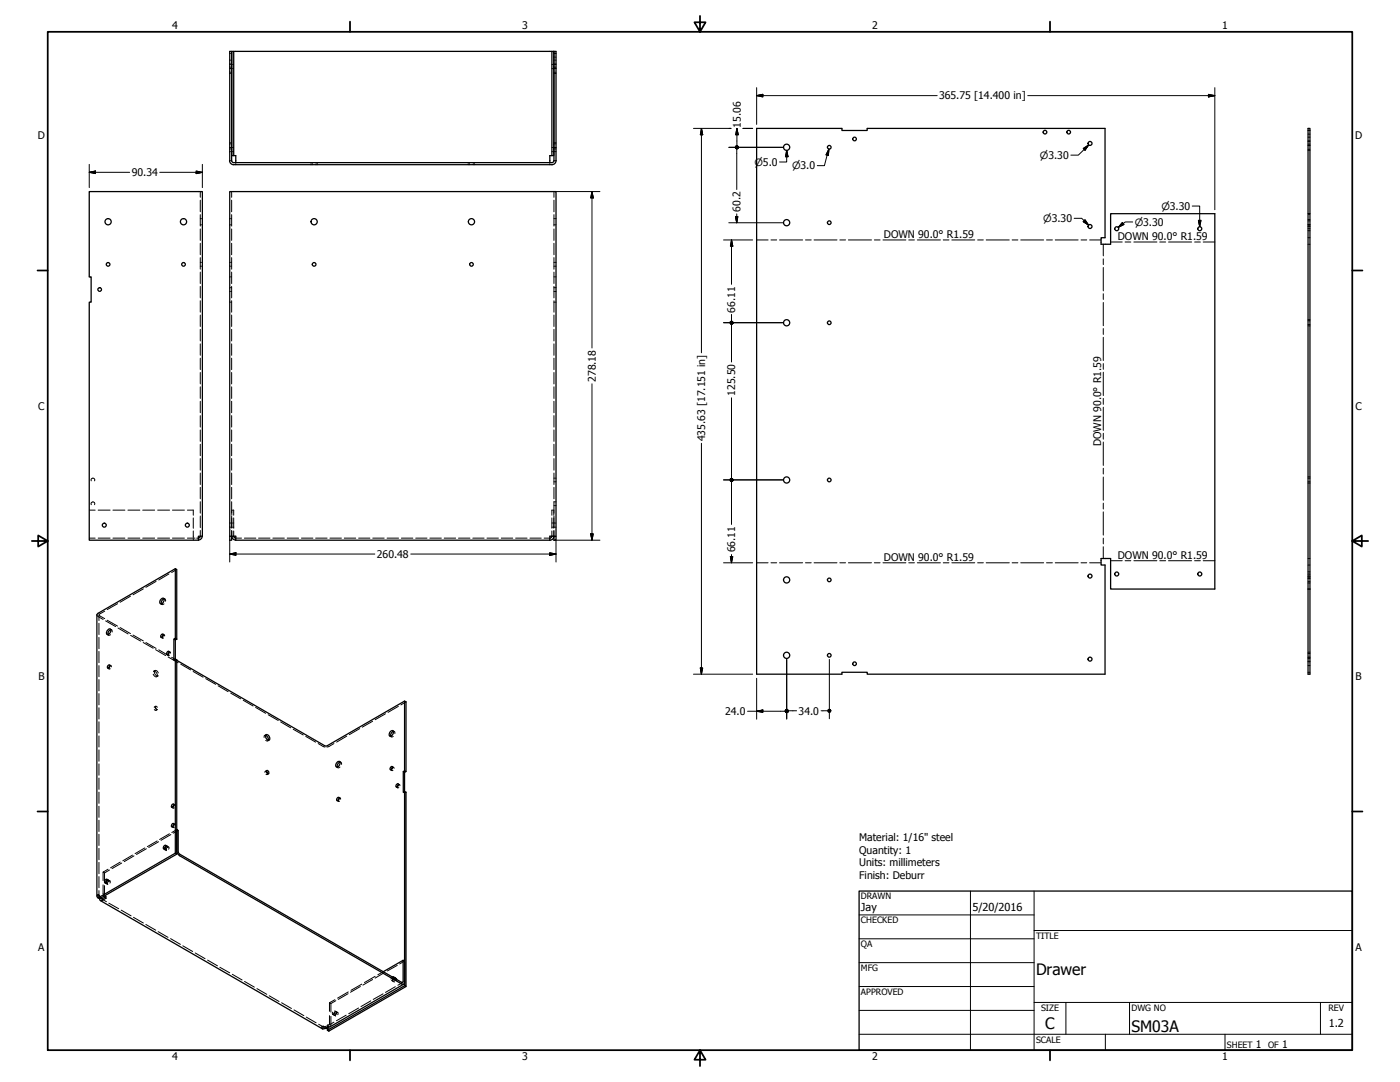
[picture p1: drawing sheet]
<svg xmlns="http://www.w3.org/2000/svg" width="559mm" height="432mm" viewBox="0 0 559 432" stroke-linecap="round" stroke-linejoin="round" font-family="sans-serif">
<!-- layer: Visible (ANSI) -->
<g fill="none" stroke="#000" stroke-width=".51">
<path d="M92.5 20.5h.8v41.6h-.8zM93.3 20.5h127M220.3 20.5h.7v41.6h-.7zM302 51.2h34v.9h10.1v-.9h95v43.7h-1.6v2.6h3.8v-12.2h41.6v149.8h-41.6v-12.2h-3.8v2.6h1.6v43.5h-95v-.7h-10.1v.7h-34zM35.6 76.5h45.2v137.5h-1.6v1.6h-43.6v-95h.8v-10.1h-.8zM91.6 64.1l.5 1.1 1.1 .5M91.7 64.1v-43.6h.8v43.6M92.5 64.1l.2 .6 .5 .2M93.3 62.1h.8v2.8M220.3 62.1h-.8v2.8M221.1 64.1l-.2 .6-.6 .2h-127M221.1 64.1v-43.6h.8v43.6"/>
<path d="M221.9 64.1l-.4 1.1-1.2 .5h-127M522.1 85.3v-34.1h.8v34.1M79.9 214l-.2 .5-.5 .3M80.7 214l-.3 .9-1.2 .6M91.7 214v1.6h.8v-1.6M91.7 214v-137.5h130.2v137.5M91.7 214h2.4v1.6M92.5 214l.7 1.2 .9 .3M93.3 214l.2 .5 .6 .3M220.3 214l-.3 .5-.5 .3M221.1 214v1.6h.8v-1.6h-2.4v1.6h-125.4M221.1 214l-.5 1.1-1.1 .5"/>
<path d="M64.3 239.1l.7-.4a1.27 1.27 0 0 1 .4 1.5 1.27 1.27 0 0 1-1.4 .7l-.2-1zM65.5 239l-.9 .8-.2 1.2M70 226.9l-30.8 17.8-.5 .7v112.2M522.1 235.1v-149.8h.8v149.8M522.1 235.1v33.9h.8v-33.9M522.1 235.1h.8M43.4 251.1l.3-.1a1.18 1.18 0 0 1 .3 1.5 1.18 1.18 0 0 1-1.5 .5l.2-1.2zM44.2 251.3l-.9 .8-.2 1.1M64.5 253.2l.3-.2a.6 .6 0 0 1 .2 .9 .6 .6 0 0 1-.9 .2zM65.2 253.4l-.5 .9M69.4 255.1l.6-.3 .5 .3-.5 .3zM69.4 255.1v8.2l.6-.3v-7.6"/>
<path d="M70 254.8v-27.9l.5 .4v27.8M43 265.7l.5-.4a.7 .7 0 0 1 .3 .9 .7 .7 0 0 1-.9 .4zM43.9 265.7l-.5 .9M66.9 260l.2-.1a.63 .63 0 0 1 .3 .9 .63 .63 0 0 1-.9 .2zM67.6 260.3l-.5 .9M70 263l.5 .3v77.6l-.5-.4zM70.5 263.5l59.6 34.3 31.4-18 .6 .3v27.8M161.5 279.8v27.8M106 293.4l.9 .8 .2 1.2M106 293.4a1.19 1.19 0 0 1 1.5 .5 1.19 1.19 0 0 1-.3 1.5l-1-.8zM155.8 291.9l.7-.4a1.19 1.19 0 0 1 .3 1.5 1.19 1.19 0 0 1-1.4 .6v-.9zM157 291.8l-.9 .8-.2 1.2"/>
<path d="M106.3 307.8l.4-.3 .6 .5v.6l-.3 .2-.7-1 .5 .9M134.6 304.2l.7-.4a1.17 1.17 0 0 1 .2 1.5 1.17 1.17 0 0 1-1.5 .5v-.7zM134.7 318.3l.3-.1a.6 .6 0 0 1 .3 .9 .6 .6 0 0 1-.9 .1zM135.4 318.6l-.5 .8M135.8 304.2l-1 .7-.2 1.2M156.7 306.3l-.5 .8 .5-1a.68 .68 0 0 0-.9 .2 .68 .68 0 0 0 .2 .9l.2-.1M158.2 313.2l.5-.5a.72 .72 0 0 1 .2 .9 .72 .72 0 0 1-.8 .4zM159.1 313.2l-.5 .8M161.5 307.6l-.5 .3 .5 .3v85.2l.6 .3v-77.5l-.6-.4-.5 .4v-8.3M161.5 307.6l.6 .3-.6 .3M65.3 337.8l.5-.5a.76 .76 0 0 1 .4 1 .76 .76 0 0 1-.9 .4zM66.3 337.8l-.6 .9"/>
<path d="M66.3 337.7l-.6 1.1M68.8 328.7l.2-.1a.6 .6 0 0 1 .3 .9 .6 .6 0 0 1-.9 .1zM68.8 321l.2-.1a.6 .6 0 0 1 .3 .8 .6 .6 0 0 1-.9 .2zM69.5 321.2l-.5 .9M69.5 329l-.5 .9M70.5 331v.1M40.1 359.4l88.6 51.2 .8-.1 1.4-.9 .9 .2 29.4-17.1M40.3 358.3l-.5 .3M41.5 357.6l.8 .9-1.8 .9-.6-.1-.1-.7M41.8 358.1l-1.2 .6-.3-.4M42.2 351l.2-.2a.78 .78 0 0 1 .3 1 .78 .78 0 0 1-.9 .4l-.1-.5zM42.6 351.4l.3-.2-.6 1.1z"/>
<path d="M70 340.5l-30.8 17.8-.5-.5 .5-.8v1.3l.6 .3M70.5 340.9l-30.7 17.7M156.7 389.9l.4-.1 .1 .5M160.9 383.2l.6 .3v8.5l-.2 .7-.6 .1-89-51.3-.6-.6-.6-1.4v-8.5l.6 .4v8.5l.6 1 88.9 51.2 .3-.4v-8.5l-7.9 4.6M161.5 393.4l-30.8 17.8M162.1 393.7l-30.8 17.8-.6-.3v-1.4l-.3 .2M129.7 410.4h1"/>
<circle cx="314" cy="58.8" r="1.24"/>
<circle cx="331" cy="58.8" r=".73"/>
<circle cx="341.1" cy="55.5" r=".73"/>
<circle cx="417.1" cy="52.7" r=".73"/>
<circle cx="426.6" cy="52.7" r=".73"/>
<circle cx="435.1" cy="57.2" r=".79"/>
<circle cx="43.1" cy="88.5" r="1.24"/>
<circle cx="73.2" cy="88.5" r="1.24"/>
<circle cx="125.4" cy="88.5" r="1.24"/>
<circle cx="188.2" cy="88.5" r="1.24"/>
<circle cx="314" cy="88.9" r="1.24"/>
<circle cx="331" cy="88.9" r=".73"/>
<circle cx="435.1" cy="90.4" r=".79"/>
<circle cx="445.7" cy="91.3" r=".79"/>
<circle cx="478.9" cy="91.3" r=".79"/>
<circle cx="39.8" cy="115.5" r=".73"/>
<circle cx="43.1" cy="105.5" r=".73"/>
<circle cx="73.2" cy="105.5" r=".73"/>
<circle cx="125.4" cy="105.5" r=".73"/>
<circle cx="188.2" cy="105.5" r=".73"/>
<circle cx="314" cy="128.8" r="1.24"/>
<circle cx="331" cy="128.8" r=".73"/>
<circle cx="314" cy="191.5" r="1.24"/>
<circle cx="331" cy="191.5" r=".73"/>
<circle cx="41.6" cy="209.6" r=".79"/>
<circle cx="74.8" cy="209.6" r=".79"/>
<circle cx="314" cy="231.4" r="1.24"/>
<circle cx="331" cy="231.4" r=".73"/>
<circle cx="435.1" cy="229.9" r=".79"/>
<circle cx="445.7" cy="229.1" r=".79"/>
<circle cx="478.9" cy="229.1" r=".79"/>
<circle cx="314" cy="261.5" r="1.24"/>
<circle cx="331" cy="261.5" r=".73"/>
<circle cx="341.1" cy="264.9" r=".73"/>
<circle cx="435.1" cy="263" r=".79"/>
</g>
<!-- layer: Hidden (ANSI) -->
<g fill="none" stroke="#000" stroke-width=".4">
<path d="M91.7 21.3h.2M91.7 24h.2M91.7 25.5h.2M91.7 28.8h.2M91.7 27.3h.2M91.7 29.3h.2M91.7 26.8h.2M91.7 25.7h.2M92.2 21.3h.3M92.2 24h.3M92.2 25.5h.3M92.2 28.8h.3"/>
<path d="M92.2 27.3l.6 .1M92.2 29.3h.3M92.2 26.8h.3M92.2 25.7h.6M93 27.4h.3M93 25.7h.3M220.3 27.4h.2M220.3 25.7h.2M220.8 25.7h.6M221.1 21.3h.3M221.1 24h.3M221.1 25.5h.3"/>
<path d="M221.1 28.8h.3M221.1 29.3h.3M221.1 26.8h.3M221.1 22.8h.3M221.4 27.3l-.6 .1M221.6 21.3h.3M221.6 24h.3M221.6 25.5h.3M221.6 28.8h.3M221.6 27.3h.3M221.6 29.3h.3M221.6 26.8h.3"/>
<path d="M221.6 25.7h.3M221.6 22.8h.3M91.7 59.4h.2M91.7 57h.2M91.7 58.9h.2M91.7 57.4h.2M92.2 59.4h.3M92.2 57h.3M92.2 58.9h.3M92.2 57.4h.3M92.2 58.9h.6M93 58.9h.3"/>
<path d="M220.3 58.9h.2M220.8 58.9h.6M221.1 59.4h.3M221.1 57h.3M221.1 58.9h.3M221.1 57.4h.3M221.6 59.4h.3M221.6 57h.3M221.6 58.9h.3M221.6 57.4h.3M522.1 52.1h.3M522.1 56.2h.3"/>
<path d="M522.1 54.7h.3M522.1 58h.3M522.1 59.6h.3M522.1 57.5h.3M522.1 56.5h.3M522.1 52h.3M522.1 53.5h.3M522.6 52.1h.3M522.6 56.2h.3M522.6 54.7h.3M522.6 58h.3M522.6 59.6h.3"/>
<path d="M522.6 57.5h.3M522.6 56.5h.3M522.6 52h.3M522.6 53.5h.3M79.9 76.5v2.2M79.9 79.9v4.6M91.7 64.1h.2M91.7 60.5h.2M92.2 64.1h.3M92.2 60.5h.6M92.5 76.5v2.2M92.5 79.9v4.6"/>
<path d="M93 60.5h.3M94.1 64.9v.3M94.1 65.5v.2M124.1 64.9v.3M124.1 65.5v.2M124.7 64.9v.3M124.7 65.5v.2M126.2 64.9v.3M126.2 65.5v.2M126.7 64.9v.3M126.7 65.5v.2M186.9 64.9v.3"/>
<path d="M186.9 65.5v.2M187.4 64.9v.3M187.4 65.5v.2M188.9 64.9v.3M188.9 65.5v.2M189.4 64.9v.3M189.4 65.5v.2M219.5 64.9v.3M219.5 65.5v.2M220.3 60.5h.2M220.8 60.5h.6M221.1 76.5v2.2"/>
<path d="M221.1 79.9v4.6M221.1 64.1h.3M221.6 64.1h.3M221.6 60.5h.3M522.1 60h.3M522.6 60h.3M79.9 89.7h.4M79.9 87.2h.4M79.9 85.7v4.5M79.9 91.4v4.5M79.9 97.1v4.6M80.5 89.7h.3"/>
<path d="M80.5 87.2h.3M91.7 89.7h.2M91.7 87.2h.2M92.2 89.7h.3M92.2 87.2h.3M92.5 85.7v4.5M92.5 91.4v4.5M92.5 97.1v4.6M221.1 85.7v4.5M221.1 91.4v4.5M221.1 97.1v4.6M221.1 89.7h.3"/>
<path d="M221.1 87.2h.3M221.6 89.7h.3M221.6 87.2h.3M522.1 89.7h.3M522.1 97.5h.3M522.1 94.9h.3M522.1 87.6h.3M522.1 90.2h.3M522.1 88.1h.3M522.1 89.6h.3M522.1 91.2h.3M522.1 90.4h.3"/>
<path d="M522.1 92.1h.3M522.6 89.7h.3M522.6 97.5h.3M522.6 94.9h.3M522.6 87.6h.3M522.6 90.2h.3M522.6 88.1h.3M522.6 89.6h.3M522.6 91.2h.3M522.6 90.4h.3M522.6 92.1h.3M79.9 106.2h.4"/>
<path d="M79.9 104.7h.4M79.9 102.8v4.6M79.9 108.6v4.6M79.9 114.3v4.6M80.5 106.2h.3M80.5 104.7h.3M91.7 110.5h.2M91.7 114.8h.2M91.7 116.3h.2M91.7 106.2h.2M91.7 104.7h.2M92.2 110.5h.3"/>
<path d="M92.2 114.8h.3M92.2 116.3h.3M92.2 106.2h.3M92.2 104.7h.3M92.5 102.8v4.6M92.5 108.6v4.6M92.5 114.3v4.6M221.1 110.5h.3M221.1 114.8h.3M221.1 116.3h.3M221.1 102.8v4.6M221.1 108.6v4.6"/>
<path d="M221.1 114.3v4.6M221.1 106.2h.3M221.1 104.7h.3M221.6 110.5h.3M221.6 114.8h.3M221.6 116.3h.3M221.6 106.2h.3M221.6 104.7h.3M79.9 120v4.6M79.9 125.7v4.6M79.9 131.4v4.7M79.9 137.2v4.6"/>
<path d="M91.7 120.6h.2M92.2 120.6h.3M92.5 120v4.6M92.5 125.7v4.6M92.5 131.4v4.7M92.5 137.2v4.6M221.1 120.6h.3M221.1 120v4.6M221.1 125.7v4.6M221.1 131.4v4.7M221.1 137.2v4.6M221.6 120.6h.3"/>
<path d="M522.1 128h.3M522.1 129.5h.3M522.1 127.6h.3M522.1 130h.3M522.6 128h.3M522.6 129.5h.3M522.6 127.6h.3M522.6 130h.3M79.9 142.9v4.6M79.9 148.7v4.5M79.9 154.4v4.6M92.5 142.9v4.6"/>
<path d="M92.5 148.7v4.5M92.5 154.4v4.6M221.1 142.9v4.6M221.1 148.7v4.5M221.1 154.4v4.6M79.9 160.1v4.6M79.9 165.9v4.5M79.9 171.6v4.5M79.9 177.3v4.6M92.5 160.1v4.6M92.5 165.9v4.5M92.5 171.6v4.5"/>
<path d="M92.5 177.3v4.6M221.1 160.1v4.6M221.1 165.9v4.5M221.1 171.6v4.5M221.1 177.3v4.6M36.4 191.9a.73 .73 0 0 1 .7-1.1 .73 .73 0 0 1 .6 1.1M79.9 183v4.6M79.9 188.8v4.6M79.9 194.5v4.6M92.5 183v4.6M92.5 188.8v4.6M92.5 194.5v4.6"/>
<path d="M221.1 183v4.6M221.1 188.8v4.6M221.1 194.5v4.6M221.1 192.3h.3M221.1 190.8h.3M221.6 192.3h.3M221.6 190.8h.3M522.1 192.3h.3M522.1 190.8h.3M522.1 190.3h.3M522.1 192.8h.3M522.6 192.3h.3"/>
<path d="M522.6 190.8h.3M522.6 190.3h.3M522.6 192.8h.3M35.6 214.8h2.4M35.6 203.6h2.4M36.4 201.4a.75 .75 0 0 1 .7-1.1 .75 .75 0 0 1 .6 1.1M39.2 214.8h4.7M39.2 203.6h4.7M45.1 214.8h4.7M45.1 203.6h4.7M51.1 214.8h4.7M51.1 203.6h4.7"/>
<path d="M57 214.8h4.7M57 203.6h4.7M62.9 214.8h4.8M62.9 203.6h4.8M68.8 214.8h4.8M68.8 203.6h4.8M74.8 214.8h3.1M74.8 203.6h2.4v2M77.2 206.7v4.1M77.2 211.9v2.6M77.2 215v.6M78.5 214.8h.7"/>
<path d="M79.9 200.2v4.6M79.9 205.9v4.7M79.9 211.7v2.3M91.7 210.4h.2M91.7 208.7h.2M92.2 210.4h.6M92.2 208.7h.6M92.5 200.2v4.6M92.5 205.9v4.9M92.5 211.7v2.3M92.8 203.6h-.3v2M93 203.6h.3v2"/>
<path d="M93 210.4h.3M93 208.7h.3M93.3 206.7v4.1M93.3 211.9v2.1M94.1 214.8h2.3M97.5 214.8h4.6M103.2 214.8h4.6M108.9 214.8h4.6M114.6 214.8h4.6M120.3 214.8h4.6M126 214.8h4.6M131.7 214.8h4.6"/>
<path d="M137.4 214.8h4.6M143.1 214.8h4.5M148.8 214.8h4.6M154.5 214.8h4.6M160.2 214.8h4.6M165.9 214.8h4.5M171.6 214.8h4.5M177.3 214.8h4.6M183 214.8h4.6M188.7 214.8h4.5M194.4 214.8h4.5M200.1 214.8h4.6"/>
<path d="M205.8 214.8h4.6M211.5 214.8h4.5M217.2 214.8h2.3M220.3 206.7v4.1M220.3 211.9v2.1M220.3 210.4h.2M220.3 208.7h.2M220.5 203.6h-.2v2M220.8 203.6h.2v2M220.8 210.4h.6M220.8 208.7h.6M221 206.7v4.1"/>
<path d="M221 211.9v2.1M221.1 200.2v4.6M221.1 205.9v4.7M221.1 211.7v2.3M221.1 201.8h.3M221.1 200.3h.3M221.6 210.4h.3M221.6 208.7h.3M221.6 201.8h.3M221.6 200.3h.3M52.1 237.9l-4.2 2.4M57.2 235l-4.1 2.4"/>
<path d="M62.3 232l-4.1 2.4M65.3 238.8h.2M65.5 239l.5 .2v.7M65.7 239l.1 .1M67.4 229l-4 2.5M70.5 227.3l-2 1.2M522.1 222.9h.3M522.1 225.5h.3M522.1 232.7h.3M522.1 230.2h.3M522.1 232.2h.3M522.1 230.7h.3"/>
<path d="M522.1 230.8h.3M522.1 229.1h.3M522.1 229.9h.3M522.1 228.2h.3M522.6 222.9h.3M522.6 225.5h.3M522.6 232.7h.3M522.6 230.2h.3M522.6 232.2h.3M522.6 230.7h.3M522.6 230.8h.3M522.6 229.1h.3"/>
<path d="M522.6 229.9h.3M522.6 228.2h.3M38.7 245.4l.1 .3M38.9 245.9l2.2 1.3M39.5 245.4v2.2M39.5 248.7v4.5M39.5 254.4v4.5M39.5 260v4.5M39.6 245.5l2.2 1.4M41.8 243.9l-2.2 1.3M42.2 247.8l4 2.3M42.7 253.2l.2 .1"/>
<path d="M42.8 247.5l4.1 2.4M43.1 253.2l.4 .4 .6-.3M43.1 253.4l.2 .1M44 251l.2 .1M44.2 251.3l.5 .2 .1 .7M44.4 251.3h.2M46.9 240.9l-4.1 2.4M47.1 250.6l4 2.4M47.9 250.4l4.2 2.5M52.1 253.6l4 2.2M53.1 253.4l4.1 2.4M57.1 256.4l4.1 2.3"/>
<path d="M58.2 256.4l4.1 2.4M62.1 259.3l4 2.3M63.4 259.3l4 2.4M64 240.9l.2 .1M64.3 254.4h.2M64.4 241l.4 .3 .7-.3M64.4 241.1l.2 .1M64.6 254.6l.2 .1M64.7 254.3l.2 .4 .4-.1M65 253l.2 .2M65.2 253.4h.5v.4M65.4 253.3l.2 .1"/>
<path d="M67.4 259.9l.2 .1M39.5 265.6v4.5M39.5 271.2v4.5M39.5 276.8v4.5M43 266.6l.2 .2M43.4 266.6l.2 .4 .4-.1M43.4 266.9l.2 .1M43.8 265.4h.1M43.9 265.7h.4l.1 .4M44.1 265.6l.2 .1M61.5 267.8l-.2 .1a1.43 1.43 0 0 1 1.2 2.2l-.6-.1-.7-1M61.8 267.6l-.1 .1"/>
<path d="M62.7 269.9l-.2 .2M63.1 269.7l-.2 .1M63.2 268.5l-.4-.6-.7-.4a1.27 1.27 0 0 0-.3 1.5 1.27 1.27 0 0 0 1.3 .7M66.6 261.2l.2 .2M67 261.4l.2 .2M67.1 261.2l.1 .4 .4-.2M67.1 262.2l4 2.3M67.6 260.3h.4l.1 .4M67.8 260.2l.1 .1M68.5 262.3l2 1.2M69.4 263.3l.2 .1M69.8 263.5h.4"/>
<path d="M70.5 263.3l-.1 .1M72.1 265l4 2.3M77.1 268l4 2.3M82.1 270.8l4 2.3M87.1 273.7l4 2.3M92.1 276.6l4 2.3M97.1 279.5l3.9 2.2M522.1 268.3h.3M522.1 264.1h.3M522.1 265.6h.3M522.1 262.3h.3M522.1 260.8h.3"/>
<path d="M522.1 262.8h.3M522.1 260.3h.3M522.1 263.9h.3M522.6 268.3h.3M522.6 264.1h.3M522.6 265.6h.3M522.6 262.3h.3M522.6 260.8h.3M522.6 262.8h.3M522.6 260.3h.3M522.6 263.9h.3M39.5 282.4v4.6"/>
<path d="M39.5 288v4.5M39.5 293.7v4.4M39.5 299.3v4.5M61.7 282.1l-.2 .1M61.8 282.2l.6 .9-.2 .4-.6-.4M62.1 281.9l-.2 .1M62.5 283.4l-.2 .1M62.8 282.3l-.4-.4h-.4v.6l.6 .7M62.9 283.1l-.2 .2M102 282.3l4 2.4M105.9 293.4l-.2 .1M106 293.4l-.5 .2-.1 .7"/>
<path d="M106.2 293.2l-.2 .1M107.1 295.5l-.2 .2M107.1 285.2l4 2.3M107.1 295.4l-.4 .3-.7-.2M107.4 295.3l-.1 .2M112 288.1l4 2.3M117 291l4 2.3M122 293.9l4 2.3M127 296.7l2.7 1.4M133.3 296.7l-2.8 1.4M138.4 293.8l-4 2.4M143.6 290.8l-4.2 2.4"/>
<path d="M148.7 287.8l-4.1 2.4M153.9 284.9l-4.2 2.3M155.6 293.8l.2 .1M155.9 293.8l.4 .3 .7-.2M156 293.9l.1 .2M156.8 291.6l.2 .1M157 291.8l.5 .2 .1 .7M157.2 291.8l.2 .1M159 281.9l-4.1 2.4M162.1 280.1l-2.1 1.2M39.5 304.9v4.5M39.5 310.5v4.5"/>
<path d="M39.5 316.1v4.5M106.1 307.7l-.2 .1M106.3 307.8h-.4l-.2 .4M106.4 307.5l-.1 .1M106.8 308.7l-.2 .4-.4-.1M106.8 309l-.2 .1M107.2 308.8l-.2 .1M134.2 306.1h.2M134.5 319.5l.2 .1M134.6 306.1l.4 .4 .7-.4M134.6 306.3l.2 .1M134.9 319.7l.2 .1"/>
<path d="M134.9 319.4l.2 .4 .4-.1M135.3 318.2l.1 .1M135.4 318.6l.5-.1 .1 .5M135.5 303.8l.2 .2M135.6 318.4l.2 .1M135.8 304.2l.4 .2 .1 .7M135.9 304.1l.2 .1M155.8 307.2l.2 .1M156.2 307.1l.2 .4 .4-.1M156.2 307.4l.2 .1M156.6 305.9l.1 .1M156.7 306.3h.5l.1 .3"/>
<path d="M156.9 306.1l.2 .1M158.2 314.1l.2 .1M158.6 314l.1 .5 .5-.2M158.6 314.3l.1 .1M158.9 312.8l.2 .1M159.1 313.2l.4-.1 .1 .5M159.3 313l.1 .1M161 316.2l.2 .1M161.3 316.4h.4M162.1 316.2l-.2 .1M39.5 321.8v4.4M39.5 327.3v4.6"/>
<path d="M39.5 332.9v4.5M39.5 338.6v4.5M57.8 338.4l-3.9 2.3M58.4 338.7l-3.9 2.3M62.7 335.6l-3.9 2.3M63.3 335.9l-3.9 2.3M65.3 338.8l.2 .1M65.7 338.7l.3 .5 .4-.2M65.7 338.8l.3 .4 .4-.2M65.7 339l.1 .1M65.9 339.2h.2M66.2 337.4h.2"/>
<path d="M66.3 337.7l.5 .1 .1 .4-.1-.4h-.5M66.3 339.3l.2 .2M66.5 337.6l.2 .1M66.7 337.7l.2 .1M67.1 337.9l.2 .1M67.3 338.9l.1-.8h-.5l-.5 1.1M67.6 332.7l-3.9 2.3M68.2 333.1l-3.9 2.2M68.5 329.9l.2 .1M68.5 322.2l.2 .1M68.9 330.1l.2 .2M68.9 322.4l.2 .1"/>
<path d="M69 322.1l.2 .4 .3-.1M69 329.9l.2 .4 .3-.2M69.3 328.6l.2 .1M69.3 320.9l.2 .1M69.5 321.2h.4l.1 .4M69.5 329h.4l.1 .4M69.7 328.9h.1M69.7 321.1l.1 .1M70.5 331.1l-1.9 1.1M71.1 331.4l-1.9 1.1M39.2 357l.2 .1M39.5 344.2v4.5"/>
<path d="M39.5 349.8v4.5M39.5 355.4v2.2M39.6 357.8l.3 .3M39.6 357.3h.2M39.8 357.3l-.2 .2M39.8 357.3v.5M39.8 358.2v.4M40.1 358.2l.2 .1M40.5 358.7l2 1.2M41.1 353.1l.1 3.8M41.1 348v3.4M41.3 357.3l.2 .3"/>
<path d="M41.5 348.2l.2 .2M41.7 353.4l.1 3.9M41.7 348.4v3.4M41.8 352.3l.2 .1M42 358l-.2 .1M42 357.6l.3 .2M42.2 352.6l.5 .1M42.3 357.8v.3M42.3 358.3v.2M42.3 357.8l-.1 .1M42.7 350.9l.2 .1M42.9 351.3h.4l.1 .4v-.4z"/>
<path d="M42.9 352.9l.2 .1M42.9 352.5l-.4 .2-.2-.4 .2 .4 .5-.1M43.1 351.1l.4 .2M43.1 346.9l-2 1.1 .2 .1M43.7 351.5h.2M43.7 347.2l-2 1.2M43.9 352.4v-.8h-.5l-.5 1.1M48 344l-3.9 2.3M48.6 344.4l-3.9 2.2M52.9 341.2l-3.9 2.3M53.5 341.6l-3.9 2.3M43.4 360.4l4 2.2"/>
<path d="M48.4 363.2l3.9 2.3M53.3 366.1l3.9 2.3M58.2 368.9l4 2.3M63.1 371.8l4 2.3M68.1 374.6l3.9 2.3M73 377.4l3.9 2.3M77.9 380.3l4 2.3M82.9 383.2l3.9 2.2M87.8 386l3.9 2.2M92.7 388.8l3.9 2.3M97.6 391.7l3.9 2.3M102.6 394.5l3.9 2.3"/>
<path d="M107.4 397.4l4 2.3M133.7 399l-2.2 1.2M134 399.4l-1.9 1.1M138.9 396.6l-3.9 2.2M139 395.9l-4.3 2.4M143.8 393.7l-3.9 2.3M144.4 392.7l-4.3 2.5M148 399.4l-3.9 2.3M148.7 390.9l-3.9 2.2M149.7 389.6l-4.2 2.5M152.9 396.6l-3.9 2.2M153 387.8l-2.2 1.2"/>
<path d="M153.6 388l-3.9 2.3M156.3 391.3l.2 .1M156.7 389.9l-.6 .9M157.1 389.8l.2 .2M157.2 390.3l.3-.2 .4 .4-.2 .5M157.2 390.3l-.5 1.1M157.2 390.3l-.4 .9M157.2 391.9h.2M157.5 390.1l.4 .2M157.7 391v-.7l-.8 .2-.2 .9 .3 .3M157.8 393.8l-3.9 2.2M158.1 390.4l.1 .1"/>
<path d="M158.2 391.4l.2-.6-.3-.3-.6 .3-.2 .9M158.6 385.3l-4 2.2M160.7 392.1l-1.9 1.1M161.5 383.5l-2 1.2M112.4 400.2l3.9 2.3M117.3 403l4 2.3M122.2 405.9l4 2.3M127.2 408.7l2 1.2M128.4 409.8l.2 .2M128.4 409.8l.1 .3M128.5 410.3l.2 .3M128.6 409.7l-.2 .1"/>
<path d="M128.8 410.1l.4 .2M129 409.5v.3M129 409.5l-.2 .1M129 409.5l.2 .1M129.3 409.8h.2M129.4 410.3l.3 .1M129.5 409.8l.4 .2M129.5 409.8l-.2 .1M130 409.6l-.5 .2M130.4 410h-.2M130.7 409.8l.2 .2M130.9 410.3l-.2 .1"/>
<path d="M130.9 409l.3 .1M130.9 409v.3M130.9 409.4v.2M130.9 409l-.4 .3M131.1 410.1l.2 .1M131.3 410.2v.4M131.3 411v.5M131.3 410.2l-.2 .1M131.5 405.3l-.1 3.6M131.5 400.2v3.4M131.5 400.2l.2 .1M131.9 400.4l.2 3.5"/>
<path d="M132 409.6l-.2 .2M132.1 405.6l-.1 3.7M132.8 404.8l.2 .1M133.2 405l.1 .1M133.3 407.9l-2 1.2M133.4 405.2l.2 .1M133.6 403.4l.2 .1M133.8 403.6l-.3 1-.5 .3-.3-.4 .1-.6M133.8 405.4l.2 .1M134 403.6l.4 .3M134.2 404.6l.2-.6-.6-.3-.5 .6-.1 .6M134.4 403.9l-.1 .7-.5 .5h-.5v-.8"/>
<path d="M134.6 403.9l.2 .2M134.8 404.9l.1-.5-.3-.4-.5 .3-.3 1M138.2 405.1l-3.9 2.3M143.1 402.3l-3.9 2.3"/>
</g>
<!-- layer: Bend Centerline (ANSI) -->
<g fill="none" stroke="#000" stroke-width=".4">
<path d="M302 95.8h4.6M307.7 95.8h2.3M311.1 95.8h9.3M321.5 95.8h2.3M324.9 95.8h9.2M335.2 95.8h2.3M338.6 95.8h9.3M349 95.8h2.3M352.4 95.8h9.2M362.7 95.8h2.3M366.1 95.8h9.2M376.5 95.8h2.3"/>
<path d="M379.9 95.8h9.2M390.2 95.8h2.3M393.6 95.8h9.2M404 95.8h2.3M407.4 95.8h9.2M417.7 95.8h2.4M421.2 95.8h9.1M431.5 95.8h2.3M434.9 95.8h4.6M440.4 97.5v4.6M443.3 96.6h4.6M449.1 96.6h2.3"/>
<path d="M452.6 96.6h9.2M462.9 96.6h2.4M466.4 96.6h9.2M476.8 96.6h2.3M480.3 96.6h4.6M440.4 103.3v2.3M440.4 106.7v9.4M440.4 117.2v2.3M440.4 120.7v9.3M440.4 131.1v2.4M440.4 134.6v9.3M440.4 145.1v2.3"/>
<path d="M440.4 148.5v9.4M440.4 159v2.4M440.4 162.5v9.3M440.4 172.9v2.4M440.4 176.4v9.3M440.4 186.9v2.3M440.4 190.4v9.2M440.4 200.8v2.3M440.4 204.3v9.3M440.4 214.8v2.2M440.4 218.2v4.7M302 224.6h4.6"/>
<path d="M307.7 224.6h2.3M311.1 224.6h9.3M321.5 224.6h2.3M324.9 224.6h9.2M335.2 224.6h2.3M338.6 224.6h9.3M349 224.6h2.3M352.4 224.6h9.2M362.7 224.6h2.3M366.1 224.6h9.2M376.5 224.6h2.3M379.9 224.6h9.2"/>
<path d="M390.2 224.6h2.3M393.6 224.6h9.2M404 224.6h2.3M407.4 224.6h9.2M417.7 224.6h2.4M421.2 224.6h9.1M431.5 224.6h2.3M434.9 224.6h4.6M443.3 223.8h4.6M449.1 223.8h2.3M452.6 223.8h9.2M462.9 223.8h2.4"/>
<path d="M466.4 223.8h9.2M476.8 223.8h2.3M480.3 223.8h4.6"/>
</g>
<!-- layer: Visible (ANSI) -->
<g fill="#000">
<circle cx="157.2" cy="390.3" r=".25"/>
<circle cx="157.2" cy="390.2" r=".25"/>
</g>
<!-- layer: Border (ANSI) -->
<g fill="none" stroke="#000" stroke-width=".7">
<path d="M19 12.7h520.8v406.4h-520.8zM139.7 8.6v4.1M279.4 6.3v6.4l-2.2-3.8h4.4l-2.2 3.8M419.1 8.6v4.1M15 107.9h4M539.8 107.9h4M12.7 215.9h6.3l-3.8-2.2v4.4l3.8-2.2M539.8 215.9l3.8 2.2v-4.4l-3.8 2.2h6.3M15 323.8h4M539.8 323.8h4M139.7 419.1v4.1M279.4 419.1l2.2 3.8h-4.4l2.2-3.8v6.3"/>
<path d="M419.1 419.1v4.1"/>
</g>
<!-- layer: Title (ANSI) -->
<g fill="none" stroke="#000" stroke-width=".4">
<path d="M387.3 355.6v63.5M412.7 355.6v63.5M342.9 365.1h69.8M342.9 374.6h69.8M412.7 371.3h127.1M342.9 384.2h69.8M342.9 393.7h69.8M342.9 412.7h196.9M342.9 403.2h69.8M412.7 400h127.1M425.4 400v12.7M441.2 412.7v6.4"/>
<path d="M450.8 400v12.7M488.9 412.7v6.4M527 400v12.7"/>
</g>
<path d="M342.9 355.6h196.9v63.5h-196.9z" fill="none" stroke="#000" stroke-width=".51"/>
<!-- layer: Dimension (ANSI) -->
<g fill="none" stroke="#000" stroke-width=".4">
<path d="M302 38.2l2.5-.5v1zM302 35v14.7M302 38.2h72.1M410.2 38.2h74.7M482.3 37.7l2.6 .5-2.6 .5zM484.9 35v48.7M276.8 51.2h15M280 51.2l.5 2.6h-1zM280 51.2v89.6M290.9 58.8h21.5M294.1 59.4v16.2M294.1 51.2l.5 2.6h-1z"/>
<path d="M294.1 51.2v7M296.5 51.2h3.9M330.8 59.5l-.2 2.5-.9-.2zM330.8 59.5l-1.7 6.6h-2.9M432.4 59.2l2.1-1.4-1.4 2.1zM434.5 57.8l-4.1 4.1h-3M35.6 68.8l2.5-.5v1zM35.6 68.8h16.2M35.6 65.6v9.3M63.8 68.8h17M78.3 68.3l2.5 .5-2.5 .5zM80.8 65.6v9.3"/>
<path d="M221.9 76.5h17.6M236.3 76.5l.5 2.5h-1zM236.3 76.5v62.4M314 60l.5 2.5h-1zM314 60v4.6h-2.9M288.8 95.8h11.6M290.9 88.9h21.5M292 95.8l.5 2.4h-1zM292 95.8v17.7M293.6 86.4h.9l-.4 2.5zM294.1 85.3v3.6M428.8 87.1h2.9l2.8 2.8"/>
<path d="M433.1 87.7l1.4 2.2-2.1-1.4zM448 88.8l.6 .8-2.3 1.1zM452.1 88.6h-3l-2.8 2.1M475.9 82.2h3v8.2M478.3 87.9h1.1l-.5 2.5zM288.8 128.8h23.6M292 125.5v2.6M292 129.4v15.1M236.3 153.2v62.4M292 158.8v32.1M280 176.9v92.1M288.8 191.5h23.6"/>
<path d="M292 192.2v17.1M91.7 215.6v8.7M221 215.6h18.5M221.9 215.6v8.7M235.8 213h1l-.5 2.6zM91.7 221.1l2.5-.5v1zM91.7 221.1h57.9M164 221.1h57.9M219.4 220.6l2.5 .5-2.5 .5zM288.8 224.6h11.6M291.5 222.1h1l-.5 2.5zM292 221.3v3.3"/>
<path d="M276.8 269h23.6M279.5 266.6h1l-.5 2.4zM302 270.7v16.3M314 263.1v23.9M331 263.1v23.7M298.4 283.8h15M302 283.8l2.5-.5v1zM314.6 283.7h3.3M327.7 283.7h2.7"/>
</g>
<g fill="#000" stroke="#000" stroke-width=".4">
<path d="M302 38.2l2.5-.5zM302 38.2l2.5-.5v1zM482.3 38.7l2.6-.5zM482.3 37.7l2.6 .5-2.6 .5zM280 51.2l.5 2.6zM280 51.2l.5 2.6h-1zM294.1 58.2l.4 .2 .1 .4zM293.6 58.4l.5-.2 .5 .6zM293.6 58.4l1 .4h-1.2zM293.4 58.8h1.2l-1 .4zM293.6 59.2l1-.4-.5 .6zM294.6 58.8l-.1 .4-.4 .2z"/>
<path d="M294.6 58.8l-.1 .4zM294.1 51.2l.5 2.6zM294.1 51.2l.5 2.6h-1zM294.1 58.2l.7 .6zM293.7 58.4l.4-.2 .7 .6zM293.7 58.4l1.1 .4h-1.3zM293.5 58.8h1.3l-1.1 .4zM293.7 59.2l1.1-.4-.7 .6zM294.1 59.4l.7-.6zM294.8 58.8l-.2 .4zM434.5 57.8l-1.4 2.1zM432.4 59.2l2.1-1.4-1.4 2.1z"/>
<path d="M35.6 68.8l2.5-.5zM35.6 68.8l2.5-.5v1zM78.3 69.3l2.5-.5zM78.3 68.3l2.5 .5-2.5 .5zM236.3 76.5l.5 2.5zM236.3 76.5l.5 2.5h-1zM314 60l.5 2.5zM314 60l.5 2.5h-1zM330.8 59.5l-.2 2.5zM330.8 59.5l-.2 2.5-.9-.2zM292 95.8l.5 2.4zM292 95.8l.5 2.4h-1z"/>
<path d="M293.6 86.4l.5 2.5zM293.6 86.4h.9l-.4 2.5zM432.4 88.5l2.1 1.4zM433.1 87.7l1.4 2.2-2.1-1.4zM448 88.8l-1.7 1.9zM448 88.8l.6 .8-2.3 1.1zM478.3 87.9l.6 2.5zM478.3 87.9h1.1l-.5 2.5zM292 128.1l.6 .7zM291.5 128.3l.5-.2 .6 .7zM291.5 128.3l1.1 .5h-1.2zM291.4 128.8h1.2l-1.1 .4z"/>
<path d="M291.5 129.2l1.1-.4-.6 .6zM292.6 128.8l-.6 .6zM292.6 128.8l-.2 .4zM292 190.9l.4 .2 .2 .4zM291.5 191.1l.5-.2 .6 .6zM291.5 191.1l1.1 .4h-1.2zM291.4 191.5h1.2l-1.1 .5zM291.5 192l1.1-.5-.6 .7zM292 192.2l.6-.7zM292.6 191.5l-.2 .5zM235.8 213l.5 2.6zM235.8 213h1l-.5 2.6z"/>
<path d="M91.7 221.1l2.5-.5zM91.7 221.1l2.5-.5v1zM219.4 221.6l2.5-.5zM219.4 220.6l2.5 .5-2.5 .5zM291.5 222.1l.5 2.5zM291.5 222.1h1l-.5 2.5zM279.5 266.6l.5 2.4zM279.5 266.6h1l-.5 2.4zM302 283.8l2.5-.5zM302 283.8l2.5-.5v1zM314 283.2l.6 .6zM313.6 283.4l.4-.2 .6 .6z"/>
<path d="M313.6 283.4l1 .4h-1.2zM313.4 283.8h1.2l-1 .5zM313.6 284.3l1-.5-.6 .6zM314 284.4l.6-.6-.1 .5zM314.6 283.8l-.1 .5zM314 283l.6 .7zM313.6 283.2l.4-.2 .6 .7zM313.6 283.2l1 .5h-1.2zM313.4 283.7h1.2l-1 .4zM313.6 284.1l1-.4-.6 .6zM314 284.3l.6-.6zM314.6 283.7l-.1 .4z"/>
<path d="M331 283l.5 .2 .1 .5zM330.6 283.2l.4-.2 .6 .7zM330.6 283.2l1 .5h-1.2zM330.4 283.7h1.2l-1 .4zM330.6 284.1l1-.4-.6 .6zM331.6 283.7l-.1 .4-.5 .2zM331.6 283.7l-.1 .4z"/>
</g>
<g font-size="6.3">
<text x="413.5" y="389">Drawer</text>
<text x="417.2" y="410.6">C</text>
<text x="451.6" y="411.9">SM03A</text>
</g>
<g font-size="4.4">
<text x="343.7" y="363.5">Jay</text>
<text x="388.1" y="363.7">5/20/2016</text>
<text x="530.4" y="410">1.2</text>
</g>
<g font-size="4.2">
<text x="68.7" y="11.7">4</text>
<text x="208.4" y="11.7">3</text>
<text x="348.1" y="11.7">2</text>
<text x="487.8" y="11.7">1</text>
<text x="374.8" y="39.7">365.75 [14.400 in]</text>
<text x="295.7" y="50.9" transform="rotate(-90 295.7 50.9)">15.06</text>
<text x="15.1" y="55.5">D</text>
<text x="540.9" y="55.5">D</text>
<text x="52.6" y="70.3">90.34</text>
<text x="295.6" y="84.6" transform="rotate(-90 295.6 84.6)">60.2</text>
<text x="352.8" y="94.9">DOWN 90.0° R1.59</text>
<text x="446.2" y="95.7">DOWN 90.0° R1.59</text>
<text x="293.5" y="124.7" transform="rotate(-90 293.5 124.7)">66.11</text>
<text x="237.8" y="152.4" transform="rotate(-90 237.8 152.4)">278.18</text>
<text x="293.5" y="157.9" transform="rotate(-90 293.5 157.9)">125.50</text>
<text x="15.2" y="163.4">C</text>
<text x="541" y="163.4">C</text>
<text x="281.5" y="176.1" transform="rotate(-90 281.5 176.1)">435.63 [17.151 in]</text>
<text x="439.5" y="178.1" transform="rotate(-90 439.5 178.1)">DOWN 90.0° R1.59</text>
<text x="293.5" y="220.5" transform="rotate(-90 293.5 220.5)">66.11</text>
<text x="150.4" y="222.6">260.48</text>
<text x="352.8" y="223.7">DOWN 90.0° R1.59</text>
<text x="446.2" y="222.9">DOWN 90.0° R1.59</text>
<text x="15.3" y="271.4">B</text>
<text x="541.1" y="271.4">B</text>
<text x="289.4" y="285.4">24.0</text>
<text x="318.8" y="285.2">34.0</text>
<text x="342.9" y="335.7">Material: 1/16&quot; steel</text>
<text x="342.9" y="340.7">Quantity: 1</text>
<text x="342.9" y="345.7">Units: millimeters</text>
<text x="342.9" y="350.7">Finish: Deburr</text>
<text x="15.2" y="379.3">A</text>
<text x="541" y="379.3">A</text>
<text x="501.3" y="418.3">1</text>
<text x="511.8" y="418.3">1</text>
<text x="68.7" y="423.2">4</text>
<text x="208.4" y="423.2">3</text>
<text x="348.1" y="423.2">2</text>
<text x="487.8" y="423.2">1</text>
</g>
<g font-size="4">
<text x="415" y="63.4">⌀3.30</text>
<text x="301.1" y="66.1">⌀5.0</text>
<text x="316.2" y="67.6">⌀3.0</text>
<text x="463.5" y="83.7">⌀3.30</text>
<text x="416.4" y="88.6">⌀3.30</text>
<text x="452.9" y="90">⌀3.30</text>
</g>
<g font-size="3.5">
<text x="343.7" y="358.9">DRAWN</text>
<text x="343.7" y="368.5">CHECKED</text>
<text x="413.5" y="374.6">TITLE</text>
<text x="343.7" y="378">QA</text>
<text x="343.7" y="387.5">MFG</text>
<text x="343.7" y="397.1">APPROVED</text>
<text x="415.5" y="403.4">SIZE</text>
<text x="451.6" y="403.4">DWG NO</text>
<text x="530.3" y="403.4">REV</text>
<text x="413.5" y="416.1">SCALE</text>
<text x="489.7" y="418.3">SHEET</text>
<text x="506.2" y="418.3">OF</text>
</g>
</svg>
